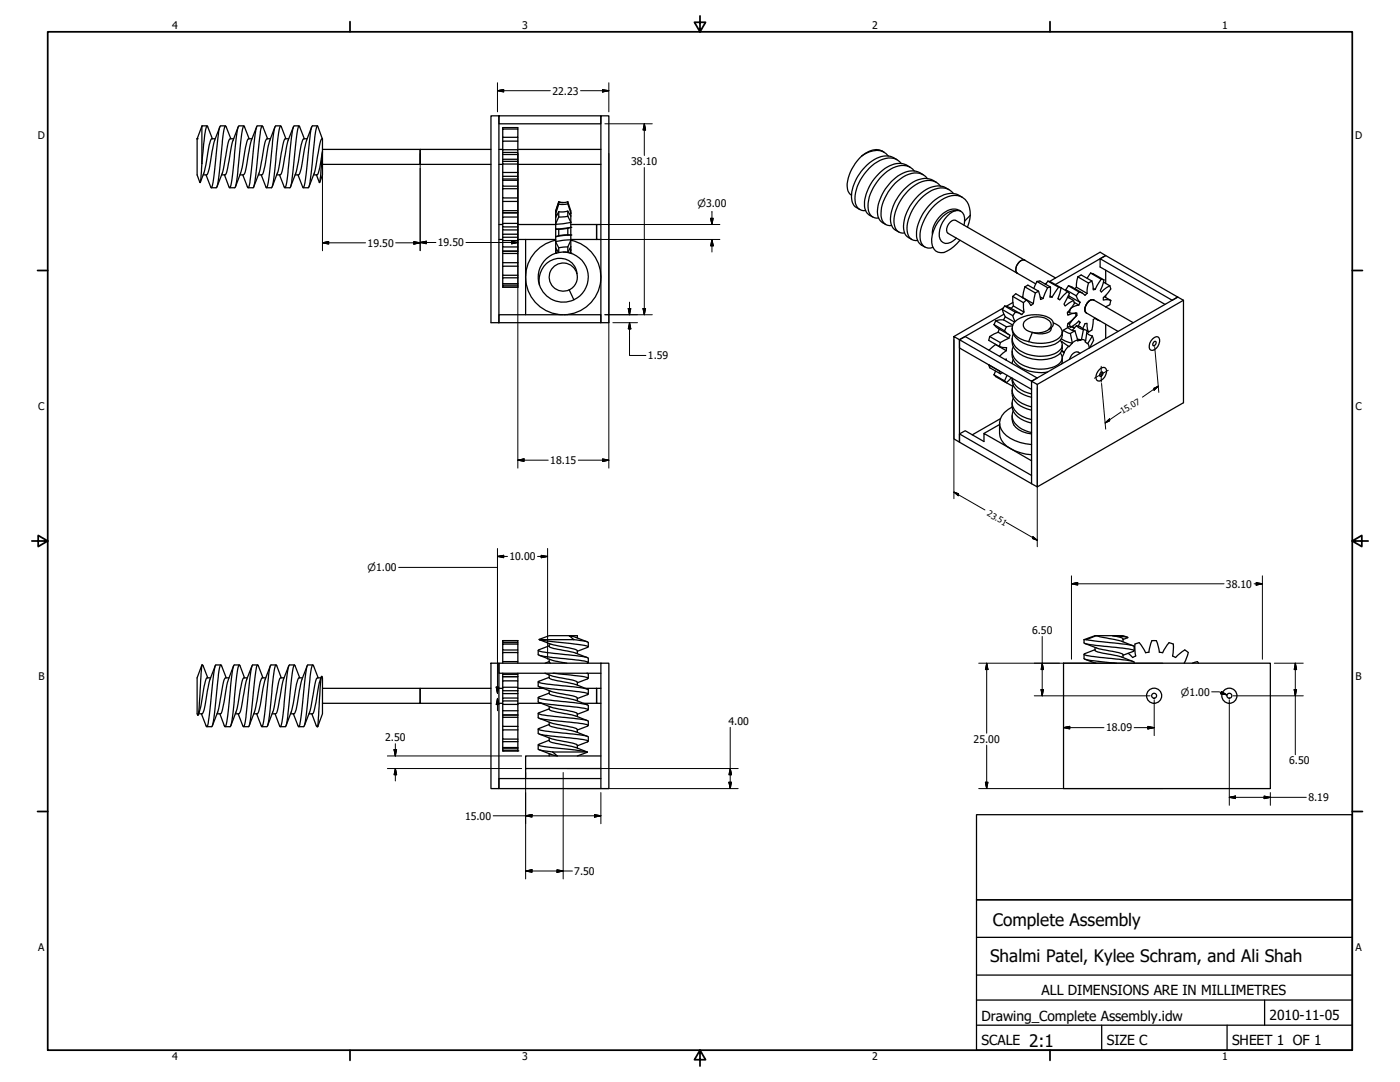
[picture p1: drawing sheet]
<svg xmlns="http://www.w3.org/2000/svg" width="559mm" height="432mm" viewBox="0 0 559 432" stroke-linecap="round" stroke-linejoin="round" font-family="sans-serif">
<!-- layer: Visible (ANSI) -->
<g fill="none" stroke="#000" stroke-width=".51">
<path d="M78.7 55.4v14.4l1.2 3.1 .7-7.6M80.6 50.4l-1.9 5M80.6 50.4v14.9M82.7 50.2l-2.1 .2M84.8 55.4l-2.1-5.2a25.1 25.1 0 0 0-1.5 8.9l-.6 6.2M85.9 55.4h-1.4a31.7 31.7 0 0 0-2.3 10.4l-.7 2.8-1.6 4.2M87.8 50.7l-2.3 5.9-1.4 7.5a12 12 0 0 1-1.6 5.7h-1.4M88 50.3a7.3 7.3 0 0 0-.9 4.2l-.7 5.8a77.9 77.9 0 0 1-1.9 14.6l-2.3-5.1M88 50.2h2M92.1 55.4l-2.1-5.1a17.9 17.9 0 0 0-1.4 8.2l-.1 1.3a81.7 81.7 0 0 1-2.1 15.1h-2.1M93.3 55.4h-1.4a10.8 10.8 0 0 0-1.6 5.7l-1.4 7.5-2.3 5.9M95.1 50.7l-2.3 5.9-1.4 7.5a12 12 0 0 1-1.5 5.7h-1.4"/>
<path d="M95.4 50.3l-.2 .1a139 139 0 0 0-2.4 19.7l-.2 1a5.8 5.8 0 0 1-1 3.8l-2-5.1M95.4 50.2h1.9M99.2 55.4a23.7 23.7 0 0 0-2.2 9.3l-.8 3.9-2.2 5.9M99.2 55.4h1.4M99.4 55.4l-2-5.1a10.6 10.6 0 0 0-1.3 5.8l-.3 3.7a76.5 76.5 0 0 1-2 15.1h-2.1M102.4 50.7l-2.3 5.9-1.4 7.5a10.1 10.1 0 0 1-1.5 5.7h-1.4M102.7 50.3a80.8 80.8 0 0 0-2.2 16.4l-.6 4.4a5.5 5.5 0 0 1-.9 3.8l-2.1-5.1M102.7 50.2h1.9M106.6 55.4a18.1 18.1 0 0 0-2 8.1l-1 5.1-2.3 5.9M106.6 55.4h1.3M106.8 55.4l-2.1-5.1a5.5 5.5 0 0 0-.9 3.8l-.7 5.7a74.6 74.6 0 0 1-2.1 15.1h-1.9M107.7 56.1l-1.6 8a12 12 0 0 1-1.6 5.7h-1.4"/>
<path d="M109.7 50.7l-2 5.3M110 50.3l-.1 .1a102.3 102.3 0 0 0-2.2 17.5l-.4 3.2a5.8 5.8 0 0 1-1 3.8l-2-5.1M110 50.2h2M113.9 55.4a21.1 21.1 0 0 0-2 8.1l-1 5.1-2.3 5.9M113.9 55.4h1.4M114.1 55.4l-2-5.1a5.8 5.8 0 0 0-1 3.8l-.7 5.7a76.5 76.5 0 0 1-1.9 15.1h-2.1M117.1 50.7l-2.3 5.9-1.4 7.5a10.1 10.1 0 0 1-1.6 5.7h-1.4M117.4 50.3l-.1 .1a139 139 0 0 0-2.5 19.7l-.1 1a5.8 5.8 0 0 1-1 3.8l-2.1-5.1M117.4 50.2h2M121.2 55.4a18.1 18.1 0 0 0-1.9 8.2l-1.1 5-2.2 5.9M121.2 55.4h1.4M121.5 55.4l-2.2-5.1a194.3 194.3 0 0 0-2.8 22.2l-.7 2.4h-2.1"/>
<path d="M124.4 50.7l-2.2 5.9-1.4 7.5a12 12 0 0 1-1.6 5.7h-1.4M126.7 50.2l-2.1 .2a124.6 124.6 0 0 0-2.2 17.5l-.7 4.9-.7 2.1-2.1-5.1M128.6 55.4a10.8 10.8 0 0 0-1.6 5.7l-1.4 7.5-2.3 5.9M128.6 55.4l.1 5.2M128.7 55.4l-1.9-5-.2-.1a159.7 159.7 0 0 0-2.5 19.8l-.1 1a6.6 6.6 0 0 1-1 3.8h-2M128.7 59.6h39v6h-39M196 46.2h3.1v82.6h-3.1zM196 59.6h-28.3v6h28.3M199.1 46.2h40.7v3.2h-40.7zM199.1 59.6h1.6M200.7 51.5h6v3.3h-6zM200.7 59.8h6v1.9h-6z"/>
<path d="M200.7 59.8v-3.5h6v3.5M200.7 51.5v-.6h6v.6M200.7 54.8v1.5M206.7 54.8v1.5M206.7 59.6h33.1M239.8 46.2h3.2v82.6h-3.2zM128.7 60.6a35.1 35.1 0 0 1-1.9 9l-1.6 .2M128.7 60.6l-.7 9.9-.5 2.4-1.2-3.1M128.7 60.6v9.2l-1.1 3M199.1 65.6h1.6M200.7 71.9h6v2.4h-6zM200.7 75.3h6v3.7h-6z"/>
<path d="M200.7 64.4v1.1h6v3.3M200.7 65.5v3.3h6M200.7 64.4v-.8h6v.8M200.7 61.7v1.9M200.7 68.8v1.6M200.7 71.4v.5M200.7 74.3v1M200.7 79v1.4M200.7 71.4h6M200.7 60.8h6M200.7 64.4h6M206.7 70.4h-6v1"/>
<path d="M206.7 61.7v1.9M206.7 64.4v1.1M206.7 68.8v3.1M206.7 74.3v1M206.7 79v1.4M206.7 65.6h33.1M344 62.2a16.7 16.7 0 0 0-5.7 13.2 3.6 3.6 0 0 0 1.6 2.5M344 62.2a8.9 8.9 0 0 1 8.6-1.6l2 1.7M352.9 60.8a6.2 6.2 0 0 0-7.5 .4l-1.4 1M358.1 63.8a8.5 8.5 0 0 0-11 1.2 18.4 18.4 0 0 0-7.2 14.3l.7 2.2a4.5 4.5 0 0 0 2.6 2.1M359.7 65.3a6.9 6.9 0 0 0-9.6-.7 18.4 18.4 0 0 0-8.8 15.6 3.6 3.6 0 0 0 4.2 3.8M363.3 66.7a8.5 8.5 0 0 0-11 1.2 18 18 0 0 0-7.1 15.2l.9 1.9 .9 .8"/>
<path d="M364.9 68.3a6.4 6.4 0 0 0-8.5-1.3 19.3 19.3 0 0 0-9.9 15.2 4 4 0 0 0 4.2 4.8M368.5 69.7a8.5 8.5 0 0 0-11 1.2 18 18 0 0 0-7.1 15.2l.9 1.9 2.3 1.6M370.1 71.2a6.4 6.4 0 0 0-8.5-1.2 18.7 18.7 0 0 0-9.9 16.2 3.7 3.7 0 0 0 4.2 3.8M373.7 72.7a9 9 0 0 0-11.9 2 17.3 17.3 0 0 0-6.2 14.4l.5 1.3a4.5 4.5 0 0 0 2.7 2.2M375.3 74.2a6.9 6.9 0 0 0-9.6-.6 18.6 18.6 0 0 0-8.8 15.6 3.6 3.6 0 0 0 4.2 3.8M378.8 75.7a8.7 8.7 0 0 0-10.9 1.2 17.7 17.7 0 0 0-7.1 15.2l.8 1.9 1 .7M380.6 77.2a6.9 6.9 0 0 0-9.7-.6 18.6 18.6 0 0 0-8.8 15.5 3.6 3.6 0 0 0 4.2 3.8M384 78.7a8.7 8.7 0 0 0-10.9 1.2 18 18 0 0 0-7.1 15.2l.8 1.9 1 .8M199.1 95.6h1.6M199.1 89.6h1.6M200.7 84.1h6v.9h-6zM200.7 84.1v-3.7h6v3.7"/>
<path d="M200.7 90.6v1.2h6M200.7 89.2v-2.6h6v2.6M200.7 96v2.6h6M200.7 94.7v-1.2h6v1.2M200.7 84.9l6 .1v1.6M200.7 85v1.6M200.7 91.8v1.7M200.7 98.6v1.6M206.7 90.6v-1.4h-6v1.4h6v1.2M206.7 96v-1.3h-6v1.3h6v2.6M206.7 91.8v1.7M206.7 98.6v2.6"/>
<path d="M206.7 95.6h15.1M206.7 89.6h15.1M209.8 95.6v30M221.8 84.2v16.8M221.8 85.7l.5 .1M221.8 96.6l1.2 2.3M221.8 98.9l1.1 1.9M221.8 95.9a15 15 0 0 0-11.9 16.1 15 15 0 0 0 14.7 13.6M222.3 99.8l-.5 .1M223 80.6l-1.2 3.7M223 84.5l-1.2 2.2M223 81.5l-1.2 3.8"/>
<path d="M223 86.6l-1.2 2.6M223 94l-1.2 .4M223 80.6v.9M223 84.5v2.1M223 91.5v2.5M223 98.9v1.9M224.8 80.8l-1.8-.3-1.2 3.7M226.6 91.1l1.2-.4-6 .7 1.2 .1M226.6 93.7l1.2 .1-6 .7M226.6 80.5l-1.7 .3-1.9-.2M226.6 84.3l-3.6 .2M226.6 81.3l-3.6 .2"/>
<path d="M226.6 91.1l-3.6 .4M226.6 86.3l-3.6 .3M226.6 98.6l-3.6 .3M226.6 93.7l-3.6 .3M226.6 80.5l1.2 3.7v15.7M226.6 84.3l1.2 1.9M226.6 81.3l1.2 3.7M226.6 86.3l1.2 2.3M226.6 80.5v.8M226.6 84.3v2M226.6 91.1v2.6M226.6 98.6v2.1"/>
<path d="M227.3 99.4h.5M227.8 95.9a15 15 0 0 1 12 16.1 15 15 0 0 1-14.7 13.6M227.8 88.8l-6 .7M227.8 95.7l-6 .7M227.8 99.9v1M227.8 89.6h10.3v6h-10.3M227.8 85.2l-.5 .2M227.8 95.9l-1.2 2.7M227.8 99.9l-.3 1.1M227.8 98.5l-1.2 2.2M239.8 89.6h-1.7v6h1.7M347 85.9l1.4 .7"/>
<path d="M362.6 94.8l1.4 .8M367.7 97.8l1.4 .8M381.4 84.1a3.2 3.2 0 0 1 3.6 4.2M381.4 84.1a10.3 10.3 0 0 0-8.4 7.1 8.7 8.7 0 0 0-.3 8.1 3.7 3.7 0 0 0 5.3 .9 16.1 16.1 0 0 0 5.2-4.3M381.4 84.1a10.1 10.1 0 0 0-6.2 11.3 3.2 3.2 0 0 0 5.4 .6l1.2-.9M382.8 83.9a6.2 6.2 0 0 0-7.3 2.1 9.8 9.8 0 0 0-3.3 7.5M382.8 83.9l.7 .4M385 88.3l-.3 1.6M387.3 85.9a6.9 6.9 0 0 0-5.1-7.9 13.1 13.1 0 0 0-11.4 6.5 14.8 14.8 0 0 0-3.1 12.3 3.5 3.5 0 0 0 4.7 1.9M387.3 85.9l-1.2 4.8M387.3 85.9l-2.3 2.4M200.7 100.3v.9h6v3.6"/>
<path d="M200.7 101.2v3.6h6M200.7 100.2l6 .1zM200.7 104.8v1.4M200.7 109.9v1M200.7 113.2v.6M206.7 106.2h-6v3.7h6M206.7 110.9h-6v2.3h6M206.7 113.8h-6v.8h6M206.7 104.8v9.8h-6M215.3 113.7a10 10 0 0 1 6-12.5 10 10 0 0 1 12.7 5.5 10 10 0 0 1-5 12.9l-1.8-3.9M215.3 113.7a10 10 0 0 0 13.7 6M221.8 100.2l.3 .8"/>
<path d="M224.9 100.6l1.7 .1M230.3 109.2a6.8 6.8 0 0 0-10.8-5.1 9.2 9.2 0 0 0-4.2 9.6M230.3 109.1a5.6 5.6 0 0 0-7.2-3.9 5.6 5.6 0 0 0-3.5 7.5 5.6 5.6 0 0 0 7.6 3M230.3 109.1a5.6 5.6 0 0 1-3.1 6.6M404.2 118.3l.3 3.8M404.2 118.3l1.2-1.1 4.3 2.5M404.2 118.3l4.3 2.5M408.2 118.7l4.2 2.5M408.2 118.7l-.1 .1M408.2 118.4l-.3 .2M409 103.8a3.5 3.5 0 0 0-3.6 4.1l.6 1.1M409.1 114.5l-.9 4.2"/>
<path d="M409.1 114.5l1.2-.7 4.2 2.4M409.1 114.5l4.2 2.4M409.7 119.7l1.8 2.2 .9-.7M409.7 119.7l-1.2 1.1M413.3 116.9l-.9 4.3M413.9 112.3l-1.3 2.8M413.9 112.3l1.1-.2 4.3 2.5M413.9 112.3l4.2 2.5M414.5 116.2l.9 3.3 .9-.4M414.5 116.2l-1.2 .7M415.2 118.5l1.1 .6M417.6 113l-.5 .3"/>
<path d="M418.1 114.8l-1.8 4.3M418.3 112.2l1 .3 4.2 2.4M418.3 112.2l4.2 2.4M418.3 112.2l-1 1.3M418.9 112.3l20.2-11.7 2.2 1.4-20 11.5M419.2 118.1l.7 .5M419.3 114.6l-.2 4h.8M419.3 114.6l-1.2 .2M421.3 110.9l-39.9-23a3.6 3.6 0 0 0-3.6 4.1l.7 1.2 34.9 20.1M422.3 119.2l.4 .2M422.5 114.6l-2.6 4M422.5 114.6l1 .3"/>
<path d="M423.5 114.9l-1.2 4.3 .7 .4 3.1-3.2M423.5 114.9l2.6 1.5M425.4 115.6l4.2 2.4M425.4 115.6v.4M426.1 116.4l.7 .7-2.1 4.2 .4 .8 3.4-2.2M426.2 118.6l2.3 1.3M426.5 114l5.6 3M426.5 114l4.2 2.5M426.5 114l-1.1 1.6M426.5 117.9l.3 .3M426.8 118.2l4.3 2.4M426.8 118.2l-.3 .6"/>
<path d="M428.5 119.9l.4 1.1-2.9 3.8 .2 1 3.3-.9v1.4l-3.3 2.9-.2 1.2 2.9 .4M429.6 118l1.5 2.6M429.6 114.6l4.3 2.5M429.6 114.6l-.6 .7M430.2 110.5l-.6 4.1M430.2 110.5l1.3-.8 4.3 2.4M430.2 110.5l4.3 2.5M430.7 116.5l.9 .3 1.5 1.1 .8-.8M430.7 116.5l-1.1 1.5M434.5 113l-.6 4.1M435.3 109l-1.4 2.1M435.3 109l1.1 .3 4.2 2.4"/>
<path d="M435.3 109l4.2 2.4M435.8 112.1l.6 3.5 .7-.1M435.8 112.1l-1.3 .9M436.4 115.1l.7 .4M439.1 103.3l2.2-1.3 28.8 16.6-2.2 1.2-28.8-16.5v3.3l25.9 14.9M439.5 111.4l-2.4 4.1M439.5 111.4l1.1 .3M440.4 112.6l2.6 1.4M440.6 111.7l-1.4 4.3 .4 .5 3.4-2.5M440.8 118.4l2.6 1.5M441.3 107.8v5.4M441.3 117.9v.8"/>
<path d="M443 114l.4 1.3-3 3.5v1l1.1-.2 1.9 .3M443.4 119.9l-.4 1.7-1.7 .9M472.4 119.8l-58.4 33.6M199.1 125.6h40.7v3.2h-40.7zM380.7 134.3l2.3 1.3v40.9l-2.3-1.4zM395 134.3l4.3 2.4M395 134.3l-.3 1.5 4.2 2.5M396.7 129.5l1.8 1.6 4.2 2.4M396.7 129.5l4.2 2.5M397.4 137.5l-2.7 2.3M397.4 137.4v.1M397.4 137.5l4.2 2.5"/>
<path d="M397.4 128l4.3 2.4M397.4 128l-.7 1.5M398.4 132.6l-3.4 1.7M398.4 132.6l4.3 2.4M398.8 131.3l-.4 1.3M398.9 138.3l2.9 .4-.2 1.3M399.3 136.7l-.4 1.6M400 123.5l1.3 2.9M400 123.5l4.2 2.5M400.4 122.9l-19.7 11.4M400.6 127.6l-3.2 .4M400.6 127.6l3.6 2.1"/>
<path d="M400.7 125.4l-17.7 10.2 28.7 16.5 2.3-1.2-28.7-16.6-2.3 1.3v3.3l28.7 16.5M400.9 132l2.2 1.8-.4 1.2M401 122.1l2.2 .8 4.3 2.4M401 122.1l4.3 2.5M401 122.1l-1 1.4M401.3 126.4l3.6 2.1M401.3 126.4l-.7 1.2M401.6 140l-2.6 2.2M401.7 130.4l-.8 1.6M402.7 135l-3.4 1.7M404 130.9a7.3 7.3 0 0 0 6.1 6.7 14.8 14.8 0 0 0 12.2-1 3.7 3.7 0 0 0 1.7-4.1M404 135.1a7.5 7.5 0 0 0 6.1 7.6 13.5 13.5 0 0 0 13.1-1.8l.6-.9 .2-2.3"/>
<path d="M404.1 130l-2.4 .4M404.2 126l.9 2.3M404.3 120.7l-2.7 1.5M404.4 138.4a5.6 5.6 0 0 0 3.4 7.1 15.2 15.2 0 0 0 14.7-.1 2.97 2.97 0 0 0 .7-4.5M404.4 133.2a5.6 5.6 0 0 0 3.5 7.1 15 15 0 0 0 14.5 0 2.93 2.93 0 0 0 .8-4.5M404.5 122.1l4.2 2.4M404.5 122.1l-.9 1M405.3 124.6l-1.1 1.4M408.5 120.8l.2 3.7M408.7 124.5l-.8 1-2.6-.9M409.3 127.9a8.2 8.2 0 0 1 9.6 .2 2.58 2.58 0 0 1 .4 2.7 2.58 2.58 0 0 1-2.2 1.5 8.3 8.3 0 0 1-8.2-1.2 2.17 2.17 0 0 1 .4-3.2zM418.8 131.3a2.28 2.28 0 0 0 1.7-2.3 2.28 2.28 0 0 0-1.7-2.1 12.9 12.9 0 0 0-13.7 1.5 3.9 3.9 0 0 0 1 6.1l2.8 1.4 1.7 .4"/>
<path d="M419.5 131.2a4 4 0 0 1-4.8 2l-2.6-.5-1.5 3.6M419.6 130.7v.5M420.4 128.8a4 4 0 0 1 3.5 4.5 8.3 8.3 0 0 1-8.2 3.7l-3.5-.2-1.6-.5M423.6 135.3l1.5 .8 2.9 .9-1.3 1.4-2.9-2.1M423.6 136.3h.2M423.8 136.3l-.1 .2M423.9 139.8l.9 .9-1.1-.5M424.4 131.8l1.8-1.1 1.4 1 1.5 .4M424.4 131.8l2.8 1.3M424.4 131.8l-.4 1.1M426.3 124.5l.5 .3M426.3 129l.5 .3"/>
<path d="M426.5 138.2l-1.8 2.4M426.8 124.8l2 .3 1-.2v1l-3 3.4M427.2 133.1l.8 3.9M427.9 130.2l1 .6M428.8 120.6l1.8 1.1M428.9 130.8v.1M429.1 132.1l1 3.9 1.4-.4-1.5-.3M429.1 132.1l-1.9 1M429.5 125.7l.3 .2M429.6 130a4.4 4.4 0 0 1 3.1 1.5M429.6 130l1.4 1 1.4 .5M429.6 130l-1.6 1.8"/>
<path d="M430.1 135.6l-2.1 1.2M430.5 128.3l.6 .4M430.6 121.7l-3.3 1.4-.5 1.7M431.1 128.7l-.5-.6-3.3 2.5-.5-1.3M431.1 128.7l-.7 1.4M431.1 120.6l-.5 1.1M431.7 135.4l1.6 .6M432.1 131.2l1-2 .8-.2v1.3l.6 2.2M432.1 131.1l.7 .4M432.4 131.5l1.5 .4-.8 4.5 .9 .8 2-3.1M432.4 131.5l-.9 4.1M433.8 132.9l2.2 1.2"/>
<path d="M433.9 132.1l.6 .4M434.2 137l.6 1.9M436 134.1l.5 1.7-1.5 2.9M437 127l1.1 .7M437.1 126.9l-.7 .7-.6 4.1-1.3 .8M437.4 127.1l1.6 .9M441.3 129.4v5.7M452.3 128.8l-15.7-9a3.4 3.4 0 0 0-3.6 4l.6 1.1 12.7 7.4M460.1 135.3a1.6 1.6 0 0 1 2.5-.5 3.7 3.7 0 0 1-3.2 5 2.49 2.49 0 0 1 0-3.8zM460.8 136.3l.4-.1a1.13 1.13 0 0 1 .2 1.2 1.13 1.13 0 0 1-1 .6 1.17 1.17 0 0 1 .4-1.7zM394.7 145.6h.1M394.7 145.6l4.2 2.5"/>
<path d="M394.7 145.6l.3 1.1 4.3 2.5M396.7 149.5l4.2 2.5M396.7 149.5l.7 .8 4.3 2.4M397.4 148.1l-.7 1.4M398.9 148v.1M398.9 148.1l.4 1.1M400 151.8l4.2 2.4M400.2 148.7l-.9 .5M400.9 152l.8 .7M401.2 143.5l.4-.2v.5M402 149.8l-1.1 2.2M403.7 150.7l-2 2"/>
<path d="M404 140.2a7 7 0 0 0 5.6 7.5l4.9 1 3.6-.2M404 155.6a7.2 7.2 0 0 0 6.1 7.7l1.6 .4M404.4 153.7l-.1 .3M404.4 158.9a6 6 0 0 0 4.5 7.7l2.8 .8M404.4 153.7a5.6 5.6 0 0 0 3.7 7.3l3.6 1.4M404.4 143.5l-.4 1.6M411.7 157.2a8.8 8.8 0 0 1-7.6-6.3 6.2 6.2 0 0 0 4.6 6.6l3 1.1M411.7 152.1l2.3 1.3v40.9l-2.3-1.3zM411.7 152.1l58.4-33.5 2.3 1.2v40.9l-58.4 33.6M424 142.8l-.3 2.4M424.8 140.7l-.8 1.8M431.1 141a2.48 2.48 0 0 0-3.9 1.6l-.4 .8"/>
<path d="M438.8 147.4a1.63 1.63 0 0 1 2.6-.3 3.7 3.7 0 0 1-3.2 4.9 3 3 0 0 1 .6-4.6zM439.2 148.9l.8-.5a.99 .99 0 0 1 .1 1.2 .99 .99 0 0 1-1.2 .4zM383 173.2l28.7 16.5M399 168.9a8.7 8.7 0 0 0 2.8 9.2 18.6 18.6 0 0 0 9.9 3.4M399 169.4l-6.3 3.6M399.4 167.1l-11.4 6.4M404 162.4a7.2 7.2 0 0 0-4.9 7.6 10.6 10.6 0 0 0 8.1 6.6l4.5 .8M404 160.8a7.2 7.2 0 0 0 6.1 7.6l1.6 .4M404 165.9a5.7 5.7 0 0 0 4.1 6.4l3.6 .9M404.4 164a5.4 5.4 0 0 0 2.9 6.9l2.5 1.2 1.9 .5M411.7 183.9l-19-10.9v3.2l-7.4-4.3-2.3 1.3v3.3l28.7 16.5M200.7 255.7h6v.8h-6z"/>
<path d="M200.7 257h6v2.4h-6zM200.7 255.7h6M200.7 256.5v.5M200.7 259.4v1M206.7 256.5v.5M206.7 259.4v1M214.8 259.6v1.6a46.3 46.3 0 0 0 11.3 1.8l7.1 .8 1.5 .4 .1 .2-.4 .3M215.3 255.3l4.5 1.7 6.3 1.4a7.7 7.7 0 0 1 4.3 1.3v1.2M215.3 255.3l17.2 2.1a2.49 2.49 0 0 1 2.3 .8l-4.4 1.7M215.3 255.3h13.7M219.2 256.8l.1 1.1a8.6 8.6 0 0 0 5.2 1.6l4.2 .8 5.7 2.1M219.2 257.7l-4.4 1.9a79.8 79.8 0 0 0 14.9 2l5.1 1v1.8"/>
<path d="M229 255.3a14.1 14.1 0 0 1 5.8 1.1v1.7M229.8 254.4l-2.6-.7 1.8 1.6M229.9 254.4l4.5 1.8M230.4 254.6v-.9h-11.2l-4.1 1.5 .2 .1M432.7 255.3v1.2a48.2 48.2 0 0 0 12.4 1.8l4.5 .6a3.6 3.6 0 0 1 3 .8l-4.4 1.8M432.7 255.3h.9M433 256.8l5.7 2.2 5.2 .9a7.6 7.6 0 0 1 4.3 1.4v1.1M433.6 255.3l4-1.6 9.7 2.1 5 1.9M433.6 255.3l11.2 1.3a22.1 22.1 0 0 1 7.9 1.4v1.7M437.1 258.4v1.1a22.3 22.3 0 0 0 8 2.1l2.6 .6 4.6 1.8M437.1 259.3l-4.4 1.9a80 80 0 0 0 14.8 2l4.9 .8 .3 .7M444.1 253.7a6.5 6.5 0 0 1 4.1 1.3v1.2"/>
<path d="M444.1 253.7l6.1 .7-2 .8M444.1 253.7h4.1l1.9 .6M444.1 253.7h-7l-4.4 1.6M80.6 265.4l-1.1 16.9-.5 3.2-.3-.6v-14.4zM80.6 265.6l.2-.2 .3 .3 1.8 4.8M80.6 265.4h.2M84.1 270.5h-1.4a23.7 23.7 0 0 0-2.2 9.3l-1.4 5.6M85.9 265.7l-2.3 6-1.4 7.5a10.1 10.1 0 0 1-1.6 5.7h-1.4M88.1 265.4h-2.1a133.8 133.8 0 0 0-2.3 18.8l-.3 2a5.5 5.5 0 0 1-.9 3.8l-2.1-5.1M90.3 270.5l-2.1-5.1a10.1 10.1 0 0 0-1.2 5.8l-.4 3.6a74.6 74.6 0 0 1-2.1 15.2h-2M91.4 270.5h-1.4a10.1 10.1 0 0 0-1.5 5.7l-1.4 7.5-2.3 5.9M93.2 265.7l-2.5 6.8-1.1 6.7a12 12 0 0 1-1.6 5.7h-1.4"/>
<path d="M95.5 265.4h-2a34.6 34.6 0 0 0-1.7 11.2l-1 9.6a5.8 5.8 0 0 1-1 3.8l-2-5.1M97.6 270.5l-2-5.1a5.8 5.8 0 0 0-1 3.8l-.6 4.4a93.8 93.8 0 0 1-2.1 16.3l-2 .1M98.7 270.5h-1.4a23.7 23.7 0 0 0-2.1 9.3l-.6 3.1-2.5 6.7M100.6 265.7l-2.3 6-1.2 6.2a15.6 15.6 0 0 1-1.8 7h-1.4M102.9 265.4h-2.1a80.6 80.6 0 0 0-2.2 16.4l-.4 4.4a5.8 5.8 0 0 1-1 3.8l-2.1-5.1M105 270.5l-2.1-5.1a21.2 21.2 0 0 0-1.5 8.2l-.1 1.2a93.5 93.5 0 0 1-2 15.1l-2.1 .1M106.1 270.5h-1.4a18.1 18.1 0 0 0-2 8.1l-1 5.1-2.3 5.9M107.9 265.7l-2.2 6-1.4 7.4a12 12 0 0 1-1.6 5.8h-1.4M110.2 265.4h-2a14 14 0 0 0-1.2 6.3l-.3 2.4a84.5 84.5 0 0 1-2.1 15.8l-2.2-5M112.3 270.5l-2.1-5.1a5.8 5.8 0 0 0-1 3.8l-.5 4.4a93.8 93.8 0 0 1-2.1 16.3l-2.1 .1M113.4 270.5h-1.3a10.1 10.1 0 0 0-1.6 5.7l-1.4 7.5-2.3 5.9M115.3 265.7l-2.3 6-1.4 7.4a10.1 10.1 0 0 1-1.6 5.8h-1.4"/>
<path d="M117.5 265.4h-1.9a24 24 0 0 0-1.6 8.7 81.2 81.2 0 0 1-2 15.9l-.4-.4-1.8-4.7M119.6 270.5l-2.1-5.1a48.7 48.7 0 0 0-1.9 13.3l-.7 7.1a7.9 7.9 0 0 1-1 4.2h-2M120.8 270.5h-1.4a18.1 18.1 0 0 0-2 8.1l-1 5.1-2.2 5.9M122.6 265.7l-2.3 6-1.4 7.4a10.1 10.1 0 0 1-1.6 5.8h-1.3M124.8 265.4h-1.9a7.3 7.3 0 0 0-1 4.2l-.6 5.7a77.9 77.9 0 0 1-2 14.7l-2.2-5.1M127 270.5l-2.1-5.1a10.1 10.1 0 0 0-1.2 5.8l-.4 3.6a81.7 81.7 0 0 1-2 15.1l-2.1 .1M128.1 270.5h-1.4a10.1 10.1 0 0 0-1.5 5.7l-1.4 7.5-2.3 5.9M128.3 270l-.9 2.5-1.1 6.7a12 12 0 0 1-1.6 5.7h-1.4M128.7 274.7h39v6h-39M196 274.7h-28.3v6h28.3M196 264.7h3.1v50h-3.1zM199.1 274.7h1.6"/>
<path d="M200.7 260.4h6v3.6h-6zM200.7 269.1h6v1h-6zM200.7 275.7v1.1h6M200.7 274.3v-2.6h6v2.6M200.7 279.7v-1.1h6v1.1M200.7 270l6 .1v1.6M200.7 264v.7M200.7 268.7v.4M200.7 270.1v1.6M200.7 276.8v1.8M206.7 275.7v-1.4h-6v1.4h6v1.1M206.7 264v.7"/>
<path d="M206.7 268.7v.4M206.7 276.8v1.8M206.7 274.7h10.1M214.8 272.1v1.7a48.2 48.2 0 0 0 12.4 1.8l6 .8 1.6 .5-4.4 1.9M214.8 278.4v1.7a48.2 48.2 0 0 0 12.4 1.8l6 .7 1.6 .6-4.4 1.9M215.2 274.1l5.7 2.1 5.2 1a6.6 6.6 0 0 1 4.3 1.4v1.1M215.2 261.5l4.6 1.8M217.5 268.7l2.3 .9M219.2 275.7v1.1a22.3 22.3 0 0 0 8 2l2.6 .7M219.2 269.4v1.1a22.3 22.3 0 0 0 8 2l2.6 .7M219.2 263.1l.1 1.1 .5 .5M219.2 276.6l-4.4 1.8a34.6 34.6 0 0 0 10.8 1.6l9 1.3 .2 .3v1.6"/>
<path d="M219.2 270.3l-4.4 1.9a79.8 79.8 0 0 0 14.9 2l5.1 .9v1.8M219.2 264l-1.6 .7M219.8 269.6l6.3 1.4a7.7 7.7 0 0 1 4.3 1.3v1.1M219.8 263.3l6.5 1.4M220.8 268.7l8.2 .9a14.1 14.1 0 0 1 5.8 1l-4.4 1.9M229.9 279.5l4.5 1.8M229.9 273.2l4.5 1.8M233.6 274.7h4.5v6h-5.2M234.3 268.7l.5 .3v1.6M234.4 268.7h.1M234.4 264.7h.1M239.8 264.7h3.2v50h-3.2z"/>
<path d="M239.8 264.7h-40.7v4h40.7M239.8 274.7h-1.7v6h1.7M424.5 264.7h82.5v50h-82.5zM432.7 261.1v1.7a58.3 58.3 0 0 0 12.9 1.9M433 263.1l4.2 1.6M457.2 260.5l1.4-.2 .9-4a1.27 1.27 0 0 1 1.6-.6h.5l.2 .6 .9 4 1.4 .2M457.3 260.5l-2.2-3.5-.4-.5-.4 .1a1.39 1.39 0 0 0-1.4 1.8l.4 3.4-1.2 .6-1.8-1.7M464.1 260.5l2.1-3.5a1.25 1.25 0 0 1 1.7-.1l.4 .1 .1 .7-.4 4.1M474.3 260.4l-.4-.3a1.33 1.33 0 0 0-2.2 0l-2.5 2.3-1.2-.6M474.3 260.4l-1.7 4.3M475.9 264.6l2-.6 .5 .7M124.5 284.9l1.7 4.7 .4 .4 .2-.3"/>
<path d="M126.6 290h.2M126.8 289.7l1.1-16.6 .6-3.2 .2 .6v14.4l-1.9 5.1M126.8 289.7v.3M199.1 280.7h1.6M200.7 281.1v2.6h6M200.7 285.4v.9h6v3.6M200.7 286.3v3.6h6M200.7 285.3l6 .1zM200.7 283.7v1.6M200.7 289.9v1.4M200.7 295v1M200.7 298.3v.5"/>
<path d="M200.7 299.7h6M206.7 281.1v-1.4h-6v1.4h6v2.6M206.7 291.3h-6v3.7h6M206.7 296h-6v2.3h6M206.7 298.8h-6v.9h6M206.7 283.7v2.6M206.7 289.9v9.8M206.7 280.7h9.3M214.8 284.7v1.7a48.2 48.2 0 0 0 12.4 1.8l4.6 .5a3.6 3.6 0 0 1 3 .9l-4.4 1.7M214.8 291v1.7a48.2 48.2 0 0 0 12.4 1.7l4.6 .6a3.6 3.6 0 0 1 3 .8l-4.4 1.8M214.8 297.2v1.8a14.1 14.1 0 0 0 5.8 1.1M215.2 286.6l5.7 2.2 5.2 1a7.6 7.6 0 0 1 4.3 1.3v1.2"/>
<path d="M215.2 280.4l5.7 2.1 5.2 1a7.6 7.6 0 0 1 4.3 1.4v1.1M215.2 299.2l4.6 1.8M215.2 292.9l4.6 1.8M219.2 294.5l.1 1.2a16.1 16.1 0 0 0 7 1.8l3.6 .8 4.5 1.8M219.2 288.2l.1 1.2a16.1 16.1 0 0 0 7 1.8l3.6 .8 4.5 1.9M219.2 281.9v1.2a24 24 0 0 0 8.8 2.1l1.8 .6M219.2 295.4l-4 1.6-.3 .4 3.6 .7 10.9 1.2 4.9 .8M219.2 289.1l-4.4 1.9a99.1 99.1 0 0 0 16.6 2.2l3.4 .8v1.8M219.2 282.9l-4.3 1.7a7 7 0 0 0 4.6 1.1l13.9 1.6 1.4 .4v1.8M219.8 294.7l6.3 1.3a8.3 8.3 0 0 1 4.3 1.4v1.2M229.9 285.8l4.5 1.8M219.2 300.8v.9"/>
<path d="M220.6 300.1l1.8 1.6-2.6-.7M220.6 300.1h13.7M234.3 300.1l-3.9 1.6M239.8 306.7h-30v4M239.8 301.7h-30v5M239.8 310.7h-40.7v4h40.7"/>
<circle cx="460.7" cy="277.7" r=".98"/>
<circle cx="460.7" cy="277.7" r="3"/>
<circle cx="490.7" cy="277.7" r=".98"/>
<circle cx="490.7" cy="277.7" r="3"/>
</g>
<g fill="#000">
<circle cx="78.7" cy="55.4" r=".25"/>
<circle cx="221.8" cy="91.4" r=".25"/>
<circle cx="227.8" cy="90.7" r=".25"/>
<circle cx="227.8" cy="93.8" r=".25"/>
<circle cx="221.8" cy="101" r=".25"/>
<circle cx="227.8" cy="101" r=".25"/>
<circle cx="400.1" cy="151.8" r=".25"/>
<circle cx="424" cy="142.5" r=".25"/>
<circle cx="437.1" cy="264.7" r=".25"/>
<circle cx="200.7" cy="299.7" r=".25"/>
<circle cx="206.7" cy="299.7" r=".25"/>
</g>
<!-- layer: Border (ANSI) -->
<g fill="none" stroke="#000" stroke-width=".7">
<path d="M19 12.7h520.8v406.4h-520.8zM139.7 8.6v4.1M279.4 6.3v6.4l-2.2-3.8h4.4l-2.2 3.8M419.1 8.6v4.1M15 107.9h4M539.8 107.9h4M12.7 215.9h6.3l-3.8-2.2v4.4l3.8-2.2M539.8 215.9l3.8 2.2v-4.4l-3.8 2.2h6.3M15 323.8h4M539.8 323.8h4M139.7 419.1v4.1M279.4 419.1l2.2 3.8h-4.4l2.2-3.8v6.3"/>
<path d="M419.1 419.1v4.1"/>
</g>
<!-- layer: Title (ANSI) -->
<path d="M389.8 325.1h150v34h-150zM389.8 359.1h150v60h-150zM389.8 374.1h150M389.8 399.1h150M389.8 389.1h150M504.8 399.1v10M389.8 409.1h150M439.7 409.1v10M489.8 409.1v10" fill="none" stroke="#000" stroke-width=".51"/>
<!-- layer: Dimension (ANSI) -->
<g fill="none" stroke="#000" stroke-width=".4">
<path d="M198.6 36.2l2.4-.4v.9zM198.6 33v11.6M198.6 36.2h21M231.7 36.2h11.3M240.5 35.8l2.5 .4-2.5 .5zM243 33v11.6M241.4 49.4h18.9M257.2 49.4l.5 2.5h-1zM257.2 49.4v12.6M128.7 67.2v32.9M167.7 61.2v38.9M206.7 61.2v125.6"/>
<path d="M243 61.2v125.6M257.2 66.9v58.7M128.7 96.9l2.5-.5v1zM128.7 96.9h17.2M157.9 96.9h9.8M165.2 96.4l2.5 .5-2.5 .5zM167.7 96.8l2.5-.5v1zM167.7 96.8h6.3M186 96.8h20.7M204.2 96.3l2.5 .5-2.5 .5zM239.7 95.6h47.6M239.7 89.6h47.6"/>
<path d="M283.7 87.1h1l-.5 2.5zM284.2 95.6l.5 2.5h-1zM284.2 84.4v5.2M284.2 95.6v5M241.4 125.6h18.9M244.6 128.8h9.8M250.8 123.1h1l-.5 2.5zM251.3 128.8l.5 2.5h-1zM251.3 128.8v13.1h6.5M251.3 120.6v5M256.7 123.1h1l-.5 2.5zM380.7 135.6v63.4"/>
<path d="M460.9 138.4l1.6 18.2M414 154.7v63.5M439.7 153l1.6 18.3M460.6 154.9l1.7-.8-1.7 1.6zM462.3 154.1l-6.3 4.4M441.1 168.8l1.7-1.6 .1 .8zM447.5 164.4l-6.4 4.4M206.7 183.6l2.5-.5v1zM206.7 183.6h12.1M230.8 183.6h12.2M240.5 183.1l2.5 .5-2.5 .5zM380.7 196.4l1.8 .6v.9z"/>
<path d="M380.7 196.4l12.4 7.1M198.6 218.9v44.2M218.6 218.9v44.2M401.6 208.5l12.4 7.1M412.2 214.1l1.8 1.5-1.8-.7zM159.1 226.4h39.5v50.3M198.6 222.1l2.4-.5v1zM198.6 222.1h4M214.6 222.1h4M216 221.6l2.6 .5-2.6 .5zM427.7 233l2.4-.5v1zM427.7 233h60.9"/>
<path d="M427.7 229.8v33.3M500.6 233h3.3M501.4 232.5l2.5 .5-2.5 .5zM503.9 229.8v33.3M416 254v23.7M198.1 274.2h1l-.5 2.5zM198.6 278.7l.5 2.5h-1zM198.6 278.7v5M390.7 264.7h73.5M393.8 264.7l.5 2.5h-1zM393.8 264.7v27.9M412.8 277.7h46.2"/>
<path d="M415.5 275.2h1l-.5 2.5zM416 264.7l.5 2.5h-1zM460.7 279.3v14.3M483.6 276.1h3.1l3 1.2M487.6 276l2.1 1.3-2.5-.4zM490.7 279.3v42.1M492.3 277.7h27.9M508.6 264.7h11.6M516.6 275.2h.9l-.5 2.5zM517 264.7l.5 2.5h-.9zM517 264.7v36.5M157.3 299.1h1l-.5 2.6z"/>
<path d="M157.8 296.8v4.9M291.5 290.3v24.4M393.8 297.4v17.3M424.5 290.4l2.5-.5v1zM424.5 290.4h16.1M452.7 290.4h8M458.2 289.9l2.5 .5-2.5 .5zM154.6 306.7h53.6M154.6 301.7h53.6M157.8 306.7l.5 2.5h-1zM157.8 306.7v5M209.8 308.3v42.5"/>
<path d="M224.8 308.3v42.5M226.4 314.7h68.2M226.4 306.7h68.2M239.8 316.3v12.4M291 312.2h1l-.5 2.5zM291.5 306.7l.5 2.5h-1zM390.7 314.7h73.5M393.3 312.2h1l-.5 2.5zM490.7 318.2l2.4-.5v1zM490.7 318.2h30.7M504.6 317.7l2.4 .5-2.4 .5zM507 316.3v5.1"/>
<path d="M196.8 325.6h43M209.8 325.6l2.5-.5v1zM237.3 325.1l2.5 .5-2.5 .5zM209.8 347.6l2.5-.5v1zM209.8 347.6h18.7M222.3 347.1l2.5 .5-2.5 .5z"/>
</g>
<g fill="#000" stroke="#000" stroke-width=".4">
<path d="M198.6 36.2l2.4-.4zM198.6 36.2l2.4-.4v.9zM240.5 36.7l2.5-.5zM240.5 35.8l2.5 .4-2.5 .5zM257.2 49.4l.5 2.5zM257.2 49.4l.5 2.5h-1zM128.7 96.9l2.5-.5zM128.7 96.9l2.5-.5v1zM165.2 97.4l2.5-.5zM165.2 96.4l2.5 .5-2.5 .5zM167.7 96.8l2.5-.5zM167.7 96.8l2.5-.5v1z"/>
<path d="M204.2 97.3l2.5-.5zM204.2 96.3l2.5 .5-2.5 .5zM283.7 87.1l.5 2.5zM283.7 87.1h1l-.5 2.5zM284.2 95.6l.5 2.5zM284.2 95.6l.5 2.5h-1zM250.8 123.1l.5 2.5zM250.8 123.1h1l-.5 2.5zM251.3 128.8l.5 2.5zM251.3 128.8l.5 2.5h-1zM256.7 123.1l.5 2.5zM256.7 123.1h1l-.5 2.5z"/>
<path d="M460.6 155.7l1.7-1.6zM460.6 154.9l1.7-.8-1.7 1.6zM441.1 168.8l1.7-1.6zM441.1 168.8l1.7-1.6 .1 .8zM206.7 183.6l2.5-.5zM206.7 183.6l2.5-.5v1zM240.5 184.1l2.5-.5zM240.5 183.1l2.5 .5-2.5 .5zM380.7 196.4l1.8 .6zM380.7 196.4l1.8 .6v.9zM412.2 214.9l1.8 .7zM412.2 214.1l1.8 1.5-1.8-.7z"/>
<path d="M198.6 222.1l2.4-.5zM198.6 222.1l2.4-.5v1zM216 222.6l2.6-.5zM216 221.6l2.6 .5-2.6 .5zM427.7 233l2.4-.5zM427.7 233l2.4-.5v1zM501.4 233.5l2.5-.5zM501.4 232.5l2.5 .5-2.5 .5zM198.1 274.2l.5 2.5zM198.1 274.2h1l-.5 2.5zM393.8 264.7l.5 2.5zM393.8 264.7l.5 2.5h-1z"/>
<path d="M415.5 275.2l.5 2.5zM415.5 275.2h1l-.5 2.5zM416 264.7l.5 2.5zM416 264.7l.5 2.5h-1zM487.2 276.9l2.5 .4zM487.6 276l2.1 1.3-2.5-.4zM516.6 275.2l.4 2.5zM516.6 275.2h.9l-.5 2.5zM517 264.7l.5 2.5zM517 264.7l.5 2.5h-.9zM157.3 299.1l.5 2.6zM157.3 299.1h1l-.5 2.6z"/>
<path d="M198.6 278.7l.5 2.5zM198.6 278.7l.5 2.5h-1zM424.5 290.4l2.5-.5zM424.5 290.4l2.5-.5v1zM458.2 290.9l2.5-.5zM458.2 289.9l2.5 .5-2.5 .5zM157.8 306.7l.5 2.5zM157.8 306.7l.5 2.5h-1zM291 312.2l.5 2.5zM291 312.2h1l-.5 2.5zM291.5 306.7l.5 2.5zM291.5 306.7l.5 2.5h-1z"/>
<path d="M393.3 312.2l.5 2.5zM393.3 312.2h1l-.5 2.5zM490.7 318.2l2.4-.5zM490.7 318.2l2.4-.5v1zM504.6 318.7l2.4-.5zM504.6 317.7l2.4 .5-2.4 .5zM209.8 325.6l2.5-.5zM209.8 325.6l2.5-.5v1zM237.3 326.1l2.5-.5zM237.3 325.1l2.5 .5-2.5 .5zM209.8 347.6l2.5-.5zM209.8 347.6l2.5-.5v1z"/>
<path d="M222.3 348.1l2.5-.5zM222.3 347.1l2.5 .5-2.5 .5z"/>
</g>
<!-- layer: Center Mark (ANSI) -->
<path d="M439.5 146.2v6.3M442.3 147.8l-5.5 3.1" fill="none" stroke="#000" stroke-width=".4"/>
<g font-size="6.9">
<text x="396.2" y="369.4">Complete Assembly</text>
<text x="395.2" y="384">Shalmi Patel, Kylee Schram, and Ali Shah</text>
<text x="410.8" y="417.6">2:1</text>
</g>
<g font-size="5.5">
<text x="415.7" y="397.2">ALL DIMENSIONS ARE IN MILLIMETRES</text>
<text x="391.7" y="407.3">Drawing_Complete Assembly.idw</text>
<text x="506.7" y="407.2">2010-11-05</text>
<text x="391.7" y="417.2">SCALE</text>
<text x="441.8" y="417.2">SIZE C</text>
<text x="491.7" y="417.2">SHEET 1 OF 1</text>
</g>
<g font-size="4.2">
<text x="68.7" y="11.7">4</text>
<text x="208.4" y="11.7">3</text>
<text x="348.1" y="11.7">2</text>
<text x="487.8" y="11.7">1</text>
<text x="220.5" y="37.7">22.23</text>
<text x="15.1" y="55.5">D</text>
<text x="540.9" y="55.5">D</text>
<text x="252" y="66">38.10</text>
<text x="146.7" y="98.4">19.50</text>
<text x="174.8" y="98.3">19.50</text>
<text x="258.6" y="143.4">1.59</text>
<text x="15.2" y="163.4">C</text>
<text x="541" y="163.4">C</text>
<text x="219.6" y="185.2">18.15</text>
<text x="203.3" y="223.6">10.00</text>
<text x="489.3" y="234.5">38.10</text>
<text x="411.9" y="253.2">6.50</text>
<text x="15.3" y="271.4">B</text>
<text x="541.1" y="271.4">B</text>
<text x="290.8" y="289.4">4.00</text>
<text x="441.5" y="291.9">18.09</text>
<text x="153.7" y="295.9">2.50</text>
<text x="388.6" y="296.5">25.00</text>
<text x="514.6" y="305.1">6.50</text>
<text x="522.2" y="319.7">8.19</text>
<text x="185.6" y="327.1">15.00</text>
<text x="229.2" y="349.1">7.50</text>
<text x="15.2" y="379.3">A</text>
<text x="541" y="379.3">A</text>
<text x="68.7" y="423.2">4</text>
<text x="208.4" y="423.2">3</text>
<text x="348.1" y="423.2">2</text>
<text x="487.8" y="423.2">1</text>
</g>
<g font-size="4">
<text x="278.4" y="82.8">⌀3.00</text>
<text x="146.7" y="227.9">⌀1.00</text>
<text x="471.3" y="277.6">⌀1.00</text>
</g>
<g font-size="3.4">
<text x="448.1" y="165.4" transform="rotate(-30 448.1 165.4)">15.07</text>
<text x="393.7" y="205.6" transform="rotate(30 393.7 205.6)">23.51</text>
</g>
</svg>
